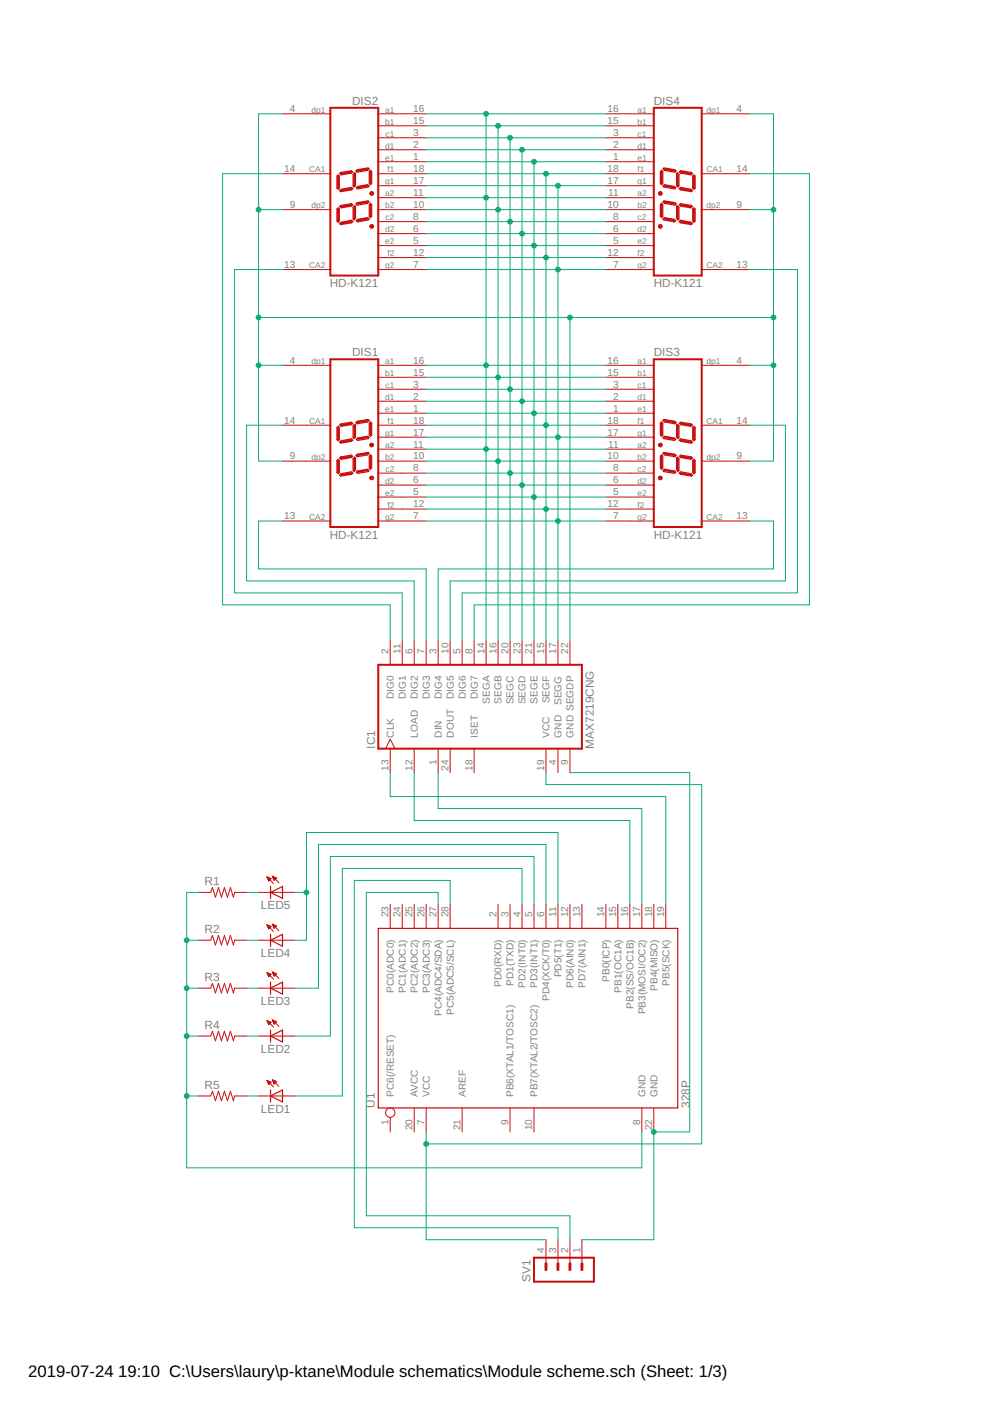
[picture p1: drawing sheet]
<svg xmlns="http://www.w3.org/2000/svg" width="210mm" height="297mm" viewBox="0 0 210 297" stroke-linecap="round" stroke-linejoin="round" font-family="sans-serif">
<g fill="none" stroke="#c90d0c" stroke-width=".42">
<path d="M70 22.9h10.2v35.5h-10.2zM71.7 37.3v2.6M74.5 36.4l-2.2 .4M75.1 36.8v2.6M77.9 39.4l-2 .4M78 35.8l-2.2 .4M78.5 36.4v2.5M138.6 22.9h10.2v35.5h-10.2zM140.3 36.4v2.5M140.8 35.8l2.3 .4M140.9 39.4l2 .4M143.7 36.8v2.6"/>
<path d="M144.3 36.4l2.2 .4M147.1 37.3v2.6M71.7 44.3v2.6M74.5 40l-2.2 .4M74.5 47l-2.2 .4M74.5 43.4l-2.2 .4M75.1 43.8v2.6M77.9 46.4l-2 .3M78 42.8l-2.2 .4M78.5 43.4v2.4M140.3 43.4v2.4M140.8 42.8l2.3 .4"/>
<path d="M140.9 46.4l2 .3M143.7 43.8v2.6M144.3 40l2.2 .4M144.3 47l2.2 .4M144.3 43.4l2.2 .4M147.1 44.3v2.6M70 76.2h10.2v35.5h-10.2zM138.6 76.2h10.2v35.5h-10.2zM71.7 90.7v2.5M71.7 97.6v2.6M74.5 93.3l-2.2 .4M74.5 89.8l-2.2 .3"/>
<path d="M74.5 96.8l-2.2 .3M75.1 90.1v2.6M75.1 97.1v2.6M77.9 92.7l-2 .4M77.9 99.7l-2 .4M78 89.1l-2.2 .4M78 96.1l-2.2 .4M78.5 89.8v2.4M78.5 96.8v2.4M140.3 89.8v2.4M140.3 96.8v2.4M140.8 89.1l2.3 .4"/>
<path d="M140.8 96.1l2.3 .4M140.9 92.7l2 .4M140.9 99.7l2 .4M143.7 90.1v2.6M143.7 97.1v2.6M144.3 93.3l2.2 .4M144.3 89.8l2.2 .3M144.3 96.8l2.2 .3M147.1 90.7v2.5M147.1 97.6v2.6M74.5 100.3l-2.2 .4M144.3 100.3l2.2 .4"/>
<path d="M80.2 140.9h43.2v17.8h-43.2zM113.2 266.7h12.7v5h-12.7z"/>
</g>
<g fill="none" stroke="#c90d0c" stroke-width=".21">
<path d="M59.9 36.8h10.3M59.9 24.1h10.3M80.1 39.4h10.3M80.1 36.8h10.3M80.1 31.7h10.3M80.1 26.7h10.3M80.1 24.1h10.3M80.1 29.2h10.3M80.1 34.3h10.3M128.5 39.4h10.2M128.5 36.8h10.2M128.5 31.7h10.2"/>
<path d="M128.5 26.7h10.2M128.5 24.1h10.2M128.5 29.2h10.2M128.5 34.3h10.2M148.7 36.8h10.2M148.7 24.1h10.2M59.9 57.1h10.3M59.9 44.4h10.3M80.1 57.1h10.3M80.1 54.6h10.3M80.1 49.5h10.3M80.1 44.4h10.3"/>
<path d="M80.1 41.9h10.3M80.1 47h10.3M80.1 52.1h10.3M128.5 57.1h10.2M128.5 54.6h10.2M128.5 49.5h10.2M128.5 44.4h10.2M128.5 41.9h10.2M128.5 47h10.2M128.5 52.1h10.2M148.7 57.1h10.2M148.7 44.4h10.2"/>
<path d="M59.9 77.4h10.3M80.1 80h10.3M80.1 77.4h10.3M128.5 80h10.2M128.5 77.4h10.2M148.7 77.4h10.2M59.9 90.1h10.3M59.9 97.8h10.3M80.1 92.7h10.3M80.1 90.1h10.3M80.1 85.1h10.3M80.1 82.5h10.3"/>
<path d="M80.1 87.6h10.3M80.1 97.8h10.3M80.1 95.2h10.3M128.5 92.7h10.2M128.5 90.1h10.2M128.5 85.1h10.2M128.5 82.5h10.2M128.5 87.6h10.2M128.5 97.8h10.2M128.5 95.2h10.2M148.7 90.1h10.2M148.7 97.8h10.2"/>
<path d="M59.9 110.5h10.3M80.1 110.5h10.3M80.1 107.9h10.3M80.1 102.8h10.3M80.1 100.3h10.3M80.1 105.4h10.3M128.5 110.5h10.2M128.5 107.9h10.2M128.5 102.8h10.2M128.5 100.3h10.2M128.5 105.4h10.2M148.7 110.5h10.2"/>
<path d="M82.7 135.9v5M85.3 135.9v5M87.8 135.9v5M90.4 135.9v5M92.9 135.9v5M95.4 135.9v5M98 135.9v5M100.5 135.9v5M103.1 135.9v5M105.6 135.9v5M108.1 135.9v5M110.7 135.9v5"/>
<path d="M113.2 135.9v5M115.8 135.9v5M118.3 135.9v5M120.8 135.9v5M81.8 158.7l.9-2 1 2M82.7 158.7v5.1M87.8 158.7v5.1M92.9 158.7v5.1M95.4 158.7v5.1M100.5 158.7v5.1M115.8 158.7v5.1M118.3 158.7v5.1"/>
<path d="M120.8 158.7v5.1M42.1 199.3h2.6l.3-.9 .7 2 .6-2 .6 2 .7-2 .6 2 .7-2 .6 2 .2-1.1h2.6M42.1 189.2h2.6l.3-1 .7 2 .6-2 .6 2 .7-2 .6 2 .7-2 .6 2 .2-1h2.6M54.8 199.3h7.6M54.8 189.2h7.6M56.6 196.1l1.4 1.4M56.6 196.1l.9 .3-.5 .6zM56.6 185.9l1.4 1.4M56.6 185.9l.9 .4-.5 .5zM56.6 196.2h.2M56.6 186h.3M56.7 196.3h.4"/>
<path d="M56.7 186.1h.4M56.7 196.4h.7M56.7 186.2h.7M56.8 196.5h.6M56.8 186.4h.6M56.8 196.6h.5M56.9 186.5h.4M56.9 196.7h.3M56.9 186.6h.2M56.9 196.9h.1M57 186.7h.1M57.7 195.9l1.4 1.4"/>
<path d="M57.7 195.9l.9 .4-.5 .5zM57.7 185.8l1.4 1.4M57.7 185.8l.9 .4-.5 .5zM57.8 196h.2M57.8 185.9h.2M57.8 196.2h.4M57.8 186h.5M57.9 196.3h.6M57.9 186.1h.7M57.9 196.4h.6M57.9 186.2h.6M58 196.5h.4"/>
<path d="M58 186.4h.4M58 196.6h.3M58 186.5h.3M58.1 196.7h.1M58.1 186.6h.1M82.7 191.7v5.1M85.3 191.7v5.1M87.8 191.7v5.1M90.4 191.7v5.1M92.9 191.7v5.1M95.4 191.7v5.1M105.6 191.7v5.1"/>
<path d="M108.1 191.7v5.1M110.7 191.7v5.1M113.2 191.7v5.1M115.8 191.7v5.1M118.3 191.7v5.1M120.8 191.7v5.1M123.4 191.7v5.1M128.5 191.7v5.1M131 191.7v5.1M133.5 191.7v5.1M136.1 191.7v5.1M138.6 191.7v5.1"/>
<path d="M141.2 191.7v5.1M42.1 219.7h2.6l.3-1 .7 2 .6-2 .6 2 .7-2 .6 2 .7-2 .6 2 .2-1h2.6M42.1 209.5h2.6l.3-1 .7 2 .6-2 .6 2 .7-2 .6 2 .7-2 .6 2 .2-1h2.6M54.8 219.7h7.6M54.8 209.5h7.6M56.6 216.4l1.4 1.4M56.6 216.4h.1M56.6 216.4l.9 .3-.5 .6M56.6 216.4l.4 .9M56.6 206.2l1.4 1.4M56.6 206.2l.9 .4-.5 .5zM56.6 206.3h.1"/>
<path d="M56.7 216.5h.3M56.7 206.4h.3M56.7 216.6h.5M56.7 206.5h.6M56.8 216.8h.7M56.8 206.6h.6M56.8 216.9h.5M56.8 206.8h.5M56.9 217h.3M56.9 206.9h.3M56.9 217.1h.2M56.9 207h.2"/>
<path d="M57 217.3h.1M57.7 216.2l1.4 1.4M57.7 216.2l.9 .4M57.7 216.2l.4 .9M57.7 216.3h.1M57.7 206.1l1.4 1.4M57.7 206.1l.9 .4-.5 .5zM57.8 206.2h.1M57.8 216.4h.3M57.8 206.3h.4M57.8 216.5h.6M57.9 206.4h.6"/>
<path d="M57.9 216.6h.7M57.9 206.5h.7M58 216.8h.5M58 206.6h.5M58 216.9h.4M58 206.8h.3M58.1 217h.2M58.1 206.9h.1M58.1 217.1h.1M58.6 216.6l-.5 .5M42.1 232.4h2.6l.3-1 .7 2 .6-2 .6 2 .7-2 .6 2 .7-2 .6 2 .2-1h2.6M54.8 232.4h7.6"/>
<path d="M56.6 229.1l1.4 1.4M56.6 229.1l.9 .3-.5 .6zM56.6 229.2h.3M56.7 229.3h.4M56.7 229.4h.7M56.8 229.6h.6M56.9 229.7h.4M56.9 229.8h.2M57 229.9h.1M57.7 228.9l1.4 1.4M57.7 228.9l.9 .4-.5 .5M57.7 228.9l.4 .9"/>
<path d="M57.7 229h.1M57.8 229.1h.2M57.8 229.2h.5M57.9 229.3h.7M58 229.4h.5M58 229.6h.4M58 229.7h.3M58.1 229.8h.1M82.7 236.9v3.1M87.8 234.9v5.1M90.4 234.9v5.1M98 234.9v5.1"/>
<path d="M108.1 234.9v5.1M113.2 234.9v5.1M136.1 234.9v5.1M138.6 234.9v5.1M115.8 262.8v5.1M118.3 262.8v5.1M120.8 262.8v5.1M123.4 262.8v5.1"/>
<circle cx="82.7" cy="235.9" r=".99"/>
</g>
<path d="M78.8 40.9v.2M78.8 47.9v.2M140 40.9v.2M140 47.9v.2M78.8 94.2v.3M140 94.2v.3M78.8 101.2v.3M140 101.2v.3" fill="none" stroke="#c90d0c" stroke-width=".32"/>
<g fill="none" stroke="#c90d0c" stroke-width=".25">
<path d="M71.4 37.3l.3-.2 .2 .2v2.6l-.2 .2-.3-.2zM72 36.8l.2-.2 2.3-.4 .3 .2-.3 .3-2.2 .4zM75.2 36.6l.2 .2v2.5l-.3 .3-.2-.2v-2.4zM75.5 36.3l.2-.3 2.3-.4 .3 .2-.4 .3-2.2 .4zM75.5 39.8l.3-.3 2.2-.3 .3 .3-.3 .2-2.2 .3zM78.5 36.1l.3 .3v2.5l-.3 .3-.2-.3v-2.5zM140.3 36.1l.2 .3v2.5l-.2 .3-.3-.3v-2.5zM140.6 35.8l.2-.2 2.3 .4 .3 .3-.3 .2-2.2-.4zM140.9 39.2l2.1 .3 .3 .3-.3 .2-2.2-.3-.2-.2zM143.6 36.6l.4 .4v2.4l-.3 .2-.3-.3v-2.5zM144 36.4l.3-.2 2.3 .4 .2 .2-.3 .3-2.2-.4zM147.1 37.1l.3 .2v2.6l-.3 .2-.2-.2v-2.6z"/>
<path d="M71.4 44.3l.3-.2 .2 .2v2.6l-.2 .2-.3-.2zM72 40.4l.3-.3 2.2-.4 .3 .3-.3 .3-2.3 .3zM72 47.4l.3-.3 2.2-.4 .3 .3-.3 .2-2.3 .4zM72 43.8l.2-.2 2.3-.4 .3 .2-.3 .3-2.2 .4zM75.2 43.6l.2 .2v2.5l-.3 .3-.2-.2v-2.5zM75.5 43.2l.2-.2 2.3-.4 .3 .2-.4 .3-2.2 .4zM75.5 46.8l.3-.3 2.2-.4 .3 .3-.3 .3-2.2 .3zM78.5 43.1l.3 .2v2.6l-.3 .2-.2-.2v-2.6zM140.3 43.1l.2 .2v2.6l-.2 .2-.3-.2v-2.6zM140.6 42.8l.2-.2 2.3 .4 .3 .2-.3 .3-2.2-.4zM140.9 46.1l2.1 .4 .3 .3-.3 .2-2.2-.3-.2-.3zM143.6 43.6l.4 .3v2.5l-.3 .2-.3-.3v-2.5z"/>
<path d="M144 40l.3-.3 2.2 .4 .3 .3-.2 .2-2.3-.3zM144 43.4l.3-.2 2.3 .4 .2 .2-.3 .3-2.2-.4zM144.3 46.7l2.2 .4 .3 .3-.2 .2-2.3-.4-.3-.2zM147.1 44.1l.3 .2v2.6l-.3 .2-.2-.2v-2.6zM71.4 90.7l.3-.3 .2 .3v2.5l-.2 .3-.3-.3zM71.4 97.6l.3-.2 .2 .2v2.6l-.2 .2-.3-.2zM72.2 89.9l2.3-.4 .3 .3-.3 .2-2.2 .4-.3-.3zM72.2 96.9l2.3-.4 .3 .3-.3 .2-2.2 .4-.3-.3zM72.3 93.5l2.2-.5 .3 .3-.3 .3-2.3 .4-.2-.2zM74.9 97.3l.3-.4 .2 .2v2.6l-.3 .2-.2-.1zM74.9 90.3l.3-.3 .2 .1v2.6l-.3 .3-.2-.2zM75.5 93.1l.3-.2 2.2-.4 .3 .3-.3 .2-2.2 .4z"/>
<path d="M75.7 89.3l2.3-.4 .3 .2-.4 .4-2.2 .4-.2-.3zM75.7 96.3l2.3-.4 .3 .2-.4 .4-2.2 .3-.2-.2zM78.3 89.7l.2-.2 .3 .2v2.5l-.3 .3-.2-.3zM78.5 96.4l.3 .3v2.5l-.3 .3-.2-.3v-2.5zM140.3 96.4l.2 .3v2.5l-.2 .3-.3-.3v-2.5zM140.3 89.5l.2 .2v2.5l-.2 .3-.3-.3v-2.5zM140.6 89.1l.2-.2 2.3 .4 .3 .3-.3 .3-2.2-.4zM140.6 96.1l.2-.2 2.3 .4 .3 .3-.3 .2-2.2-.3zM140.9 92.5l2.1 .4 .3 .2-.3 .3-2.2-.4-.2-.2zM140.9 99.5l2.1 .4 .3 .2-.3 .3-2.2-.4-.2-.2zM143.4 97.1l.2-.2 .4 .4v2.5l-.3 .1-.3-.2zM143.6 90l.4 .3v2.5l-.3 .2-.3-.3v-2.6z"/>
<path d="M144 93.3l.3-.3 2.2 .5 .3 .3-.2 .2-2.3-.4zM144 89.8l.3-.3 2.3 .4 .2 .2-.3 .3-2.2-.4zM144 96.8l.3-.3 2.3 .4 .2 .2-.3 .3-2.2-.4zM146.9 90.7l.2-.3 .3 .3v2.5l-.3 .3-.2-.3zM147.1 97.4l.3 .2v2.6l-.3 .2-.2-.2v-2.6zM72.3 100.4l2.2-.4 .3 .3-.3 .3-2.3 .3-.2-.1zM75.5 100.1l.3-.2 2.2-.4 .3 .3-.3 .2-2.2 .4zM144 100.3l.3-.3 2.2 .4 .3 .4-.2 .1-2.3-.3zM57.4 187.9v2.6M57.4 198.1v2.5M57.4 189.2l2.5-1.3v2.6zM57.4 199.3l2.5-1.2v2.5z"/>
<path d="M80.2 196.8h63.5v38.1h-63.5zM57.4 208.2v2.6M57.4 218.4v2.5M57.4 209.5l2.5-1.3v2.6zM57.4 219.7l2.5-1.3v2.5zM57.4 232.4l2.5-1.3v2.5zM57.4 231.1v2.5"/>
</g>
<g fill="#c90d0c" stroke="#c90d0c" stroke-width=".21">
<path d="M78.5 94.1a.41 .41 0 0 1 .6 0 .41 .41 0 0 1-.2 .7 .41 .41 0 0 1-.5-.5h.5v.1l-.5-.1z" fill-rule="evenodd"/>
<path d="M78.5 101.1a.41 .41 0 0 1 .6 0 .41 .41 0 0 1-.2 .7 .41 .41 0 0 1-.5-.5l.4-.1 .1 .2-.5-.1z" fill-rule="evenodd"/>
<path d="M78.5 40.8a.41 .41 0 0 1 .6 0 .41 .41 0 0 1-.2 .6 .41 .41 0 0 1-.5-.4l.4-.1 .1 .2-.5-.1z" fill-rule="evenodd"/>
<path d="M78.5 47.8a.41 .41 0 0 1 .6 0 .41 .41 0 0 1-.2 .6 .41 .41 0 0 1-.5-.4l.4-.1 .1 .1h-.5z" fill-rule="evenodd"/>
<path d="M139.8 94a.41 .41 0 0 1 .6 .2 .41 .41 0 0 1-.3 .6 .41 .41 0 0 1-.5-.5h.5v.1l-.5-.1z" fill-rule="evenodd"/>
<path d="M139.8 101a.41 .41 0 0 1 .6 .2 .41 .41 0 0 1-.3 .5 .41 .41 0 0 1-.5-.4l.4-.1 .1 .2-.5-.1z" fill-rule="evenodd"/>
<path d="M139.8 40.7a.41 .41 0 0 1 .6 .2 .41 .41 0 0 1-.3 .5 .41 .41 0 0 1-.5-.4l.4-.1 .1 .2-.5-.1z" fill-rule="evenodd"/>
<path d="M139.8 47.6a.41 .41 0 0 1 .6 .3 .41 .41 0 0 1-.3 .5 .41 .41 0 0 1-.5-.4l.4-.1 .1 .1h-.5z" fill-rule="evenodd"/>
</g>
<path d="M115.8 267.9v1.3M118.3 267.9v1.3M120.8 267.9v1.3M123.4 267.9v1.3" fill="none" stroke="#c90d0c" stroke-width=".61"/>
<g fill="none" stroke="#0dab76" stroke-width=".21">
<path d="M59.9 24.1h-5.1v73.7h5.1M59.9 36.8h-12.7v91.4h35.5v7.7M90.4 24.1h38.1M90.4 26.7h38.1M90.4 29.2h38.1M90.4 31.7h38.1M90.4 34.3h38.1M90.4 36.8h38.1M90.4 39.4h38.1M103.1 24.1v111.8M105.6 26.7v109.2M108.1 29.2v106.7"/>
<path d="M110.7 31.7v104.2M113.2 34.3v101.6M115.8 36.8v99.1M118.3 39.4v96.5M158.9 24.1h5.1v73.7h-5.1M158.9 36.8h12.7v91.4h-71.1v7.7M54.8 44.4h5.1M59.9 57.1h-10.2v68.6h35.6v10.2M90.4 41.9h38.1M90.4 44.4h38.1M90.4 47h38.1M90.4 49.5h38.1"/>
<path d="M90.4 52.1h38.1M90.4 54.6h38.1M90.4 57.1h38.1M158.9 44.4h5.1M158.9 57.1h10.2v68.6h-71.1v10.2M54.8 77.4h5.1M54.8 67.3h109.2M90.4 77.4h38.1M90.4 80h38.1M120.8 67.3v68.6M158.9 77.4h5.1M59.9 90.1h-7.6v33.1h35.5v12.7"/>
<path d="M90.4 95.2h38.1M90.4 97.8h38.1M90.4 82.5h38.1M90.4 85.1h38.1M90.4 87.6h38.1M90.4 90.1h38.1M90.4 92.7h38.1M158.9 90.1h7.6v33.1h-71.1v12.7M59.9 110.5h-5.1v10.1h35.6v15.3M90.4 100.3h38.1M90.4 102.8h38.1M90.4 105.4h38.1"/>
<path d="M90.4 107.9h38.1M90.4 110.5h38.1M158.9 110.5h5.1v10.1h-71.1v15.3M82.7 163.8v5.1h58.5v22.8M87.8 163.8v10.2h45.7v17.7M92.9 163.8v7.6h43.2v20.3M115.8 163.8v2.5h33v76.2h-58.4M120.8 163.8h25.4v76.2h-7.6v22.8h-15.2M39.6 199.3h2.5M42.1 189.2h-2.5v58.4h96.5v-7.6M52.3 199.3h2.5M52.3 189.2h2.5"/>
<path d="M62.4 189.2h2.6M92.9 191.7v-2.5h-15.2v68.6h43.1v5M95.4 191.7v-5h-20.3v73.6h43.2v2.5M110.7 191.7v-7.6h-38.1v48.3h-10.2M113.2 191.7v-10.1h-43.2v38.1h-7.6M115.8 191.7v-12.7h-48.3v30.5h-5.1M118.3 191.7v-15.2h-53.3v22.8h-2.6M39.6 219.7h2.5M39.6 209.5h2.5M52.3 219.7h2.5M52.3 209.5h2.5M39.6 232.4h2.5"/>
<path d="M52.3 232.4h2.5M90.4 240v22.8h25.4"/>
</g>
<g fill="#0dab76" stroke="#0dab76" stroke-width=".21">
<circle cx="103.1" cy="41.9" r=".51"/>
<circle cx="103.1" cy="24.1" r=".51"/>
<circle cx="103.1" cy="77.4" r=".51"/>
<circle cx="103.1" cy="95.2" r=".51"/>
<circle cx="105.6" cy="44.4" r=".51"/>
<circle cx="105.6" cy="26.7" r=".51"/>
<circle cx="105.6" cy="80" r=".51"/>
<circle cx="105.6" cy="97.8" r=".51"/>
<circle cx="108.1" cy="47" r=".51"/>
<circle cx="108.1" cy="29.2" r=".51"/>
<circle cx="108.1" cy="82.5" r=".51"/>
<circle cx="108.1" cy="100.3" r=".51"/>
<circle cx="110.7" cy="49.5" r=".51"/>
<circle cx="110.7" cy="31.7" r=".51"/>
<circle cx="110.7" cy="85.1" r=".51"/>
<circle cx="110.7" cy="102.8" r=".51"/>
<circle cx="113.2" cy="52.1" r=".51"/>
<circle cx="113.2" cy="34.3" r=".51"/>
<circle cx="113.2" cy="87.6" r=".51"/>
<circle cx="113.2" cy="105.4" r=".51"/>
<circle cx="115.8" cy="54.6" r=".51"/>
<circle cx="115.8" cy="36.8" r=".51"/>
<circle cx="115.8" cy="90.1" r=".51"/>
<circle cx="115.8" cy="107.9" r=".51"/>
<circle cx="118.3" cy="57.1" r=".51"/>
<circle cx="118.3" cy="39.4" r=".51"/>
<circle cx="118.3" cy="92.7" r=".51"/>
<circle cx="118.3" cy="110.5" r=".51"/>
<circle cx="164" cy="77.4" r=".51"/>
<circle cx="164" cy="67.3" r=".51"/>
<circle cx="164" cy="44.4" r=".51"/>
<circle cx="120.8" cy="67.3" r=".51"/>
<circle cx="54.8" cy="77.4" r=".51"/>
<circle cx="54.8" cy="67.3" r=".51"/>
<circle cx="54.8" cy="44.4" r=".51"/>
<circle cx="138.6" cy="240" r=".51"/>
<circle cx="90.4" cy="242.5" r=".51"/>
<circle cx="39.6" cy="219.7" r=".51"/>
<circle cx="39.6" cy="209.5" r=".51"/>
<circle cx="39.6" cy="199.3" r=".51"/>
<circle cx="39.6" cy="232.4" r=".51"/>
<circle cx="65" cy="189.2" r=".51"/>
</g>
<g font-size="3.5">
<text x="6" y="291.8">2019-07-24</text>
<text x="25.1" y="291.8">19:10 C:\Users\laury\p-ktane\Module schematics\Module scheme.sch (Sheet: 1/3)</text>
</g>
<g font-size="2.5" fill="#808080">
<text x="74.6" y="22.2">DIS2</text>
<text x="138.6" y="22.2">DIS4</text>
<text x="69.9" y="61">HD-K121</text>
<text x="138.6" y="61">HD-K121</text>
<text x="74.6" y="75.6">DIS1</text>
<text x="138.6" y="75.6">DIS3</text>
<text x="69.9" y="114.3">HD-K121</text>
<text x="138.6" y="114.3">HD-K121</text>
<text x="79.6" y="158.7" transform="rotate(-90 79.6 158.7)">IC1</text>
<text x="125.9" y="158.7" transform="rotate(-90 125.9 158.7)">MAX7219CNG</text>
<text x="43.4" y="187.7">R1</text>
<text x="43.4" y="197.9">R2</text>
<text x="55.3" y="192.8">LED5</text>
<text x="55.3" y="202.9">LED4</text>
<text x="43.4" y="208">R3</text>
<text x="55.3" y="213.1">LED3</text>
<text x="43.4" y="218.2">R4</text>
<text x="55.3" y="223.2">LED2</text>
<text x="43.4" y="230.9">R5</text>
<text x="55.3" y="235.9">LED1</text>
<text x="79.4" y="234.9" transform="rotate(-90 79.4 234.9)">U1</text>
<text x="146.2" y="234.9" transform="rotate(-90 146.2 234.9)">328P</text>
<text x="112.5" y="271.7" transform="rotate(-90 112.5 271.7)">SV1</text>
</g>
<g font-size="2.1" fill="#808080">
<text x="61.5" y="23.8">4</text>
<text x="87.6" y="23.8">16</text>
<text x="128.8" y="23.8">16</text>
<text x="156.2" y="23.8">4</text>
<text x="87.6" y="26.3">15</text>
<text x="87.6" y="28.9">3</text>
<text x="128.8" y="26.3">15</text>
<text x="130" y="28.9">3</text>
<text x="87.6" y="31.4">2</text>
<text x="87.6" y="33.9">1</text>
<text x="130" y="31.4">2</text>
<text x="130" y="33.9">1</text>
<text x="60.3" y="36.5">14</text>
<text x="87.6" y="36.5">18</text>
<text x="87.6" y="39">17</text>
<text x="87.6" y="41.5">11</text>
<text x="128.8" y="36.5">18</text>
<text x="128.8" y="39">17</text>
<text x="129" y="41.5">11</text>
<text x="156.2" y="36.5">14</text>
<text x="61.5" y="44.1">9</text>
<text x="87.6" y="44.1">10</text>
<text x="87.6" y="46.6">8</text>
<text x="128.8" y="44.1">10</text>
<text x="130" y="46.6">8</text>
<text x="156.2" y="44.1">9</text>
<text x="87.6" y="49.2">6</text>
<text x="87.6" y="51.7">5</text>
<text x="130" y="49.2">6</text>
<text x="130" y="51.7">5</text>
<text x="60.3" y="56.8">13</text>
<text x="87.6" y="54.2">12</text>
<text x="87.6" y="56.8">7</text>
<text x="128.8" y="54.2">12</text>
<text x="130" y="56.8">7</text>
<text x="156.2" y="56.8">13</text>
<text x="61.5" y="77.1">4</text>
<text x="87.6" y="77.1">16</text>
<text x="128.8" y="77.1">16</text>
<text x="156.2" y="77.1">4</text>
<text x="87.6" y="79.6">15</text>
<text x="87.6" y="82.2">3</text>
<text x="128.8" y="79.6">15</text>
<text x="130" y="82.2">3</text>
<text x="60.3" y="89.8">14</text>
<text x="87.6" y="89.8">18</text>
<text x="87.6" y="84.7">2</text>
<text x="87.6" y="87.3">1</text>
<text x="128.8" y="89.8">18</text>
<text x="130" y="84.7">2</text>
<text x="130" y="87.3">1</text>
<text x="156.2" y="89.8">14</text>
<text x="87.6" y="92.3">17</text>
<text x="87.6" y="94.9">11</text>
<text x="128.8" y="92.3">17</text>
<text x="129" y="94.9">11</text>
<text x="61.5" y="97.4">9</text>
<text x="87.6" y="97.4">10</text>
<text x="87.6" y="100">8</text>
<text x="128.8" y="97.4">10</text>
<text x="130" y="100">8</text>
<text x="156.2" y="97.4">9</text>
<text x="87.6" y="107.6">12</text>
<text x="87.6" y="102.5">6</text>
<text x="87.6" y="105">5</text>
<text x="128.8" y="107.6">12</text>
<text x="130" y="102.5">6</text>
<text x="130" y="105">5</text>
<text x="60.3" y="110.1">13</text>
<text x="87.6" y="110.1">7</text>
<text x="130" y="110.1">7</text>
<text x="156.2" y="110.1">13</text>
<text x="82.4" y="138.6" transform="rotate(-90 82.4 138.6)">2</text>
<text x="84.9" y="138.6" transform="rotate(-90 84.9 138.6)">11</text>
<text x="87.5" y="138.6" transform="rotate(-90 87.5 138.6)">6</text>
<text x="90" y="138.6" transform="rotate(-90 90 138.6)">7</text>
<text x="92.5" y="138.6" transform="rotate(-90 92.5 138.6)">3</text>
<text x="95.1" y="138.6" transform="rotate(-90 95.1 138.6)">10</text>
<text x="97.6" y="138.6" transform="rotate(-90 97.6 138.6)">5</text>
<text x="100.2" y="138.6" transform="rotate(-90 100.2 138.6)">8</text>
<text x="102.7" y="138.6" transform="rotate(-90 102.7 138.6)">14</text>
<text x="105.2" y="138.6" transform="rotate(-90 105.2 138.6)">16</text>
<text x="107.8" y="138.6" transform="rotate(-90 107.8 138.6)">20</text>
<text x="110.3" y="138.6" transform="rotate(-90 110.3 138.6)">23</text>
<text x="112.9" y="138.6" transform="rotate(-90 112.9 138.6)">21</text>
<text x="115.4" y="138.6" transform="rotate(-90 115.4 138.6)">15</text>
<text x="117.9" y="138.6" transform="rotate(-90 117.9 138.6)">17</text>
<text x="120.5" y="138.6" transform="rotate(-90 120.5 138.6)">22</text>
<text x="83.5" y="148.3" transform="rotate(-90 83.5 148.3)">DIG0</text>
<text x="86" y="148.3" transform="rotate(-90 86 148.3)">DIG1</text>
<text x="88.6" y="148.3" transform="rotate(-90 88.6 148.3)">DIG2</text>
<text x="91.1" y="148.3" transform="rotate(-90 91.1 148.3)">DIG3</text>
<text x="93.7" y="148.3" transform="rotate(-90 93.7 148.3)">DIG4</text>
<text x="96.2" y="148.3" transform="rotate(-90 96.2 148.3)">DIG5</text>
<text x="98.7" y="148.3" transform="rotate(-90 98.7 148.3)">DIG6</text>
<text x="101.3" y="148.3" transform="rotate(-90 101.3 148.3)">DIG7</text>
<text x="103.8" y="149.2" transform="rotate(-90 103.8 149.2)">SEGA</text>
<text x="106.4" y="149.2" transform="rotate(-90 106.4 149.2)">SEGB</text>
<text x="108.9" y="149.3" transform="rotate(-90 108.9 149.3)">SEGC</text>
<text x="111.4" y="149.3" transform="rotate(-90 111.4 149.3)">SEGD</text>
<text x="114" y="149.2" transform="rotate(-90 114 149.2)">SEGE</text>
<text x="116.5" y="149.1" transform="rotate(-90 116.5 149.1)">SEGF</text>
<text x="119.1" y="149.5" transform="rotate(-90 119.1 149.5)">SEGG</text>
<text x="83.5" y="156.4" transform="rotate(-90 83.5 156.4)">CLK</text>
<text x="88.6" y="156.4" transform="rotate(-90 88.6 156.4)">LOAD</text>
<text x="93.7" y="156.4" transform="rotate(-90 93.7 156.4)">DIN</text>
<text x="96.2" y="156.4" transform="rotate(-90 96.2 156.4)">DOUT</text>
<text x="101.3" y="156.4" transform="rotate(-90 101.3 156.4)">ISET</text>
<text x="116.5" y="156.4" transform="rotate(-90 116.5 156.4)">VCC</text>
<text x="119.1" y="156.4" transform="rotate(-90 119.1 156.4)">GND</text>
<text x="121.6" y="156.4" transform="rotate(-90 121.6 156.4)">GND SEGDP</text>
<text x="82.4" y="163.4" transform="rotate(-90 82.4 163.4)">13</text>
<text x="87.5" y="163.4" transform="rotate(-90 87.5 163.4)">12</text>
<text x="92.5" y="162.2" transform="rotate(-90 92.5 162.2)">1</text>
<text x="95.1" y="163.4" transform="rotate(-90 95.1 163.4)">24</text>
<text x="100.2" y="163.4" transform="rotate(-90 100.2 163.4)">18</text>
<text x="115.4" y="163.4" transform="rotate(-90 115.4 163.4)">19</text>
<text x="117.9" y="162.2" transform="rotate(-90 117.9 162.2)">4</text>
<text x="120.5" y="162.2" transform="rotate(-90 120.5 162.2)">9</text>
<text x="82.4" y="194.5" transform="rotate(-90 82.4 194.5)">23</text>
<text x="84.9" y="194.5" transform="rotate(-90 84.9 194.5)">24</text>
<text x="87.5" y="194.5" transform="rotate(-90 87.5 194.5)">25</text>
<text x="90" y="194.5" transform="rotate(-90 90 194.5)">26</text>
<text x="92.5" y="194.5" transform="rotate(-90 92.5 194.5)">27</text>
<text x="95.1" y="194.5" transform="rotate(-90 95.1 194.5)">28</text>
<text x="105.2" y="194.5" transform="rotate(-90 105.2 194.5)">2</text>
<text x="107.8" y="194.5" transform="rotate(-90 107.8 194.5)">3</text>
<text x="110.3" y="194.5" transform="rotate(-90 110.3 194.5)">4</text>
<text x="112.9" y="194.5" transform="rotate(-90 112.9 194.5)">5</text>
<text x="115.4" y="194.5" transform="rotate(-90 115.4 194.5)">6</text>
<text x="117.9" y="194.5" transform="rotate(-90 117.9 194.5)">11</text>
<text x="120.5" y="194.5" transform="rotate(-90 120.5 194.5)">12</text>
<text x="123" y="194.5" transform="rotate(-90 123 194.5)">13</text>
<text x="128.1" y="194.5" transform="rotate(-90 128.1 194.5)">14</text>
<text x="130.6" y="194.5" transform="rotate(-90 130.6 194.5)">15</text>
<text x="133.2" y="194.5" transform="rotate(-90 133.2 194.5)">16</text>
<text x="135.7" y="194.5" transform="rotate(-90 135.7 194.5)">17</text>
<text x="138.3" y="194.5" transform="rotate(-90 138.3 194.5)">18</text>
<text x="140.8" y="194.5" transform="rotate(-90 140.8 194.5)">19</text>
<text x="106.4" y="209.3" transform="rotate(-90 106.4 209.3)">PD0(RXD)</text>
<text x="108.9" y="209" transform="rotate(-90 108.9 209)">PD1(TXD)</text>
<text x="111.4" y="209.4" transform="rotate(-90 111.4 209.4)">PD2(INT0)</text>
<text x="114" y="209.4" transform="rotate(-90 114 209.4)">PD3(INT1)</text>
<text x="119.1" y="207.2" transform="rotate(-90 119.1 207.2)">PD5(T1)</text>
<text x="121.6" y="209.5" transform="rotate(-90 121.6 209.5)">PD6(AIN0)</text>
<text x="124.1" y="209.5" transform="rotate(-90 124.1 209.5)">PD7(AIN1)</text>
<text x="129.2" y="208.2" transform="rotate(-90 129.2 208.2)">PB0(ICP)</text>
<text x="141.9" y="209" transform="rotate(-90 141.9 209)">PB5(SCK)</text>
<text x="83.5" y="210.4" transform="rotate(-90 83.5 210.4)">PC0(ADC0)</text>
<text x="86" y="210.4" transform="rotate(-90 86 210.4)">PC1(ADC1)</text>
<text x="88.6" y="210.4" transform="rotate(-90 88.6 210.4)">PC2(ADC2)</text>
<text x="91.1" y="210.4" transform="rotate(-90 91.1 210.4)">PC3(ADC3)</text>
<text x="93.7" y="215.4" transform="rotate(-90 93.7 215.4)">PC4(ADC4/SDA)</text>
<text x="96.2" y="215.2" transform="rotate(-90 96.2 215.2)">PC5(ADC5/SCL)</text>
<text x="116.5" y="212.2" transform="rotate(-90 116.5 212.2)">PD4(XCK/T0)</text>
<text x="131.8" y="210.4" transform="rotate(-90 131.8 210.4)">PB1(OC1A)</text>
<text x="134.3" y="213.9" transform="rotate(-90 134.3 213.9)">PB2(SS/OC1B)</text>
<text x="136.8" y="215.1" transform="rotate(-90 136.8 215.1)">PB3(MOSI/OC2)</text>
<text x="139.4" y="210.1" transform="rotate(-90 139.4 210.1)">PB4(MISO)</text>
<text x="83.5" y="232.6" transform="rotate(-90 83.5 232.6)">PC6(/RESET)</text>
<text x="88.6" y="232.6" transform="rotate(-90 88.6 232.6)">AVCC</text>
<text x="91.1" y="232.6" transform="rotate(-90 91.1 232.6)">VCC</text>
<text x="98.7" y="232.6" transform="rotate(-90 98.7 232.6)">AREF</text>
<text x="108.9" y="232.6" transform="rotate(-90 108.9 232.6)">PB6(XTAL1/TOSC1)</text>
<text x="114" y="232.6" transform="rotate(-90 114 232.6)">PB7(XTAL2/TOSC2)</text>
<text x="136.8" y="232.6" transform="rotate(-90 136.8 232.6)">GND</text>
<text x="139.4" y="232.6" transform="rotate(-90 139.4 232.6)">GND</text>
<text x="82.4" y="238.4" transform="rotate(-90 82.4 238.4)">1</text>
<text x="87.5" y="239.6" transform="rotate(-90 87.5 239.6)">20</text>
<text x="90" y="238.4" transform="rotate(-90 90 238.4)">7</text>
<text x="97.6" y="239.6" transform="rotate(-90 97.6 239.6)">21</text>
<text x="107.8" y="238.4" transform="rotate(-90 107.8 238.4)">9</text>
<text x="112.9" y="239.6" transform="rotate(-90 112.9 239.6)">10</text>
<text x="135.7" y="238.4" transform="rotate(-90 135.7 238.4)">8</text>
<text x="138.3" y="239.6" transform="rotate(-90 138.3 239.6)">22</text>
<text x="115.4" y="265.6" transform="rotate(-90 115.4 265.6)">4</text>
<text x="117.9" y="265.6" transform="rotate(-90 117.9 265.6)">3</text>
<text x="120.5" y="265.6" transform="rotate(-90 120.5 265.6)">2</text>
<text x="123" y="265.6" transform="rotate(-90 123 265.6)">1</text>
</g>
<g font-size="1.8" fill="#808080">
<text x="66.1" y="23.9">dp1</text>
<text x="81.6" y="23.9">a1</text>
<text x="135.2" y="23.9">a1</text>
<text x="149.8" y="23.9">dp1</text>
<text x="81.6" y="26.4">b1</text>
<text x="81.8" y="29">c1</text>
<text x="135.2" y="26.4">b1</text>
<text x="135.2" y="29">c1</text>
<text x="81.6" y="31.5">d1</text>
<text x="81.6" y="34">e1</text>
<text x="135.2" y="31.5">d1</text>
<text x="135.2" y="34">e1</text>
<text x="65.6" y="36.6">CA1</text>
<text x="81.6" y="39.1">g1</text>
<text x="81.6" y="41.6">a2</text>
<text x="82.1" y="36.6">f1</text>
<text x="135.2" y="36.6">f1</text>
<text x="135.2" y="39.1">g1</text>
<text x="135.2" y="41.6">a2</text>
<text x="149.8" y="36.6">CA1</text>
<text x="66.1" y="44.2">dp2</text>
<text x="81.6" y="44.2">b2</text>
<text x="81.8" y="46.7">c2</text>
<text x="135.2" y="44.2">b2</text>
<text x="135.2" y="46.7">c2</text>
<text x="149.8" y="44.2">dp2</text>
<text x="81.6" y="49.3">d2</text>
<text x="81.6" y="51.8">e2</text>
<text x="135.2" y="49.3">d2</text>
<text x="135.2" y="51.8">e2</text>
<text x="65.6" y="56.9">CA2</text>
<text x="81.6" y="56.9">g2</text>
<text x="82.1" y="54.3">f2</text>
<text x="135.2" y="54.3">f2</text>
<text x="135.2" y="56.9">g2</text>
<text x="149.8" y="56.9">CA2</text>
<text x="66.1" y="77.2">dp1</text>
<text x="81.6" y="77.2">a1</text>
<text x="135.2" y="77.2">a1</text>
<text x="149.8" y="77.2">dp1</text>
<text x="81.6" y="79.7">b1</text>
<text x="81.8" y="82.3">c1</text>
<text x="135.2" y="79.7">b1</text>
<text x="135.2" y="82.3">c1</text>
<text x="65.6" y="89.9">CA1</text>
<text x="81.6" y="84.8">d1</text>
<text x="81.6" y="87.4">e1</text>
<text x="82.1" y="89.9">f1</text>
<text x="135.2" y="84.8">d1</text>
<text x="135.2" y="87.4">e1</text>
<text x="135.2" y="89.9">f1</text>
<text x="149.8" y="89.9">CA1</text>
<text x="81.6" y="92.4">g1</text>
<text x="81.6" y="95">a2</text>
<text x="135.2" y="92.4">g1</text>
<text x="135.2" y="95">a2</text>
<text x="66.1" y="97.5">dp2</text>
<text x="81.6" y="97.5">b2</text>
<text x="81.8" y="100.1">c2</text>
<text x="135.2" y="97.5">b2</text>
<text x="135.2" y="100.1">c2</text>
<text x="149.8" y="97.5">dp2</text>
<text x="81.6" y="102.6">d2</text>
<text x="81.6" y="105.1">e2</text>
<text x="82.1" y="107.7">f2</text>
<text x="135.2" y="102.6">d2</text>
<text x="135.2" y="105.1">e2</text>
<text x="135.2" y="107.7">f2</text>
<text x="65.6" y="110.2">CA2</text>
<text x="81.6" y="110.2">g2</text>
<text x="135.2" y="110.2">g2</text>
<text x="149.8" y="110.2">CA2</text>
</g>
</svg>
